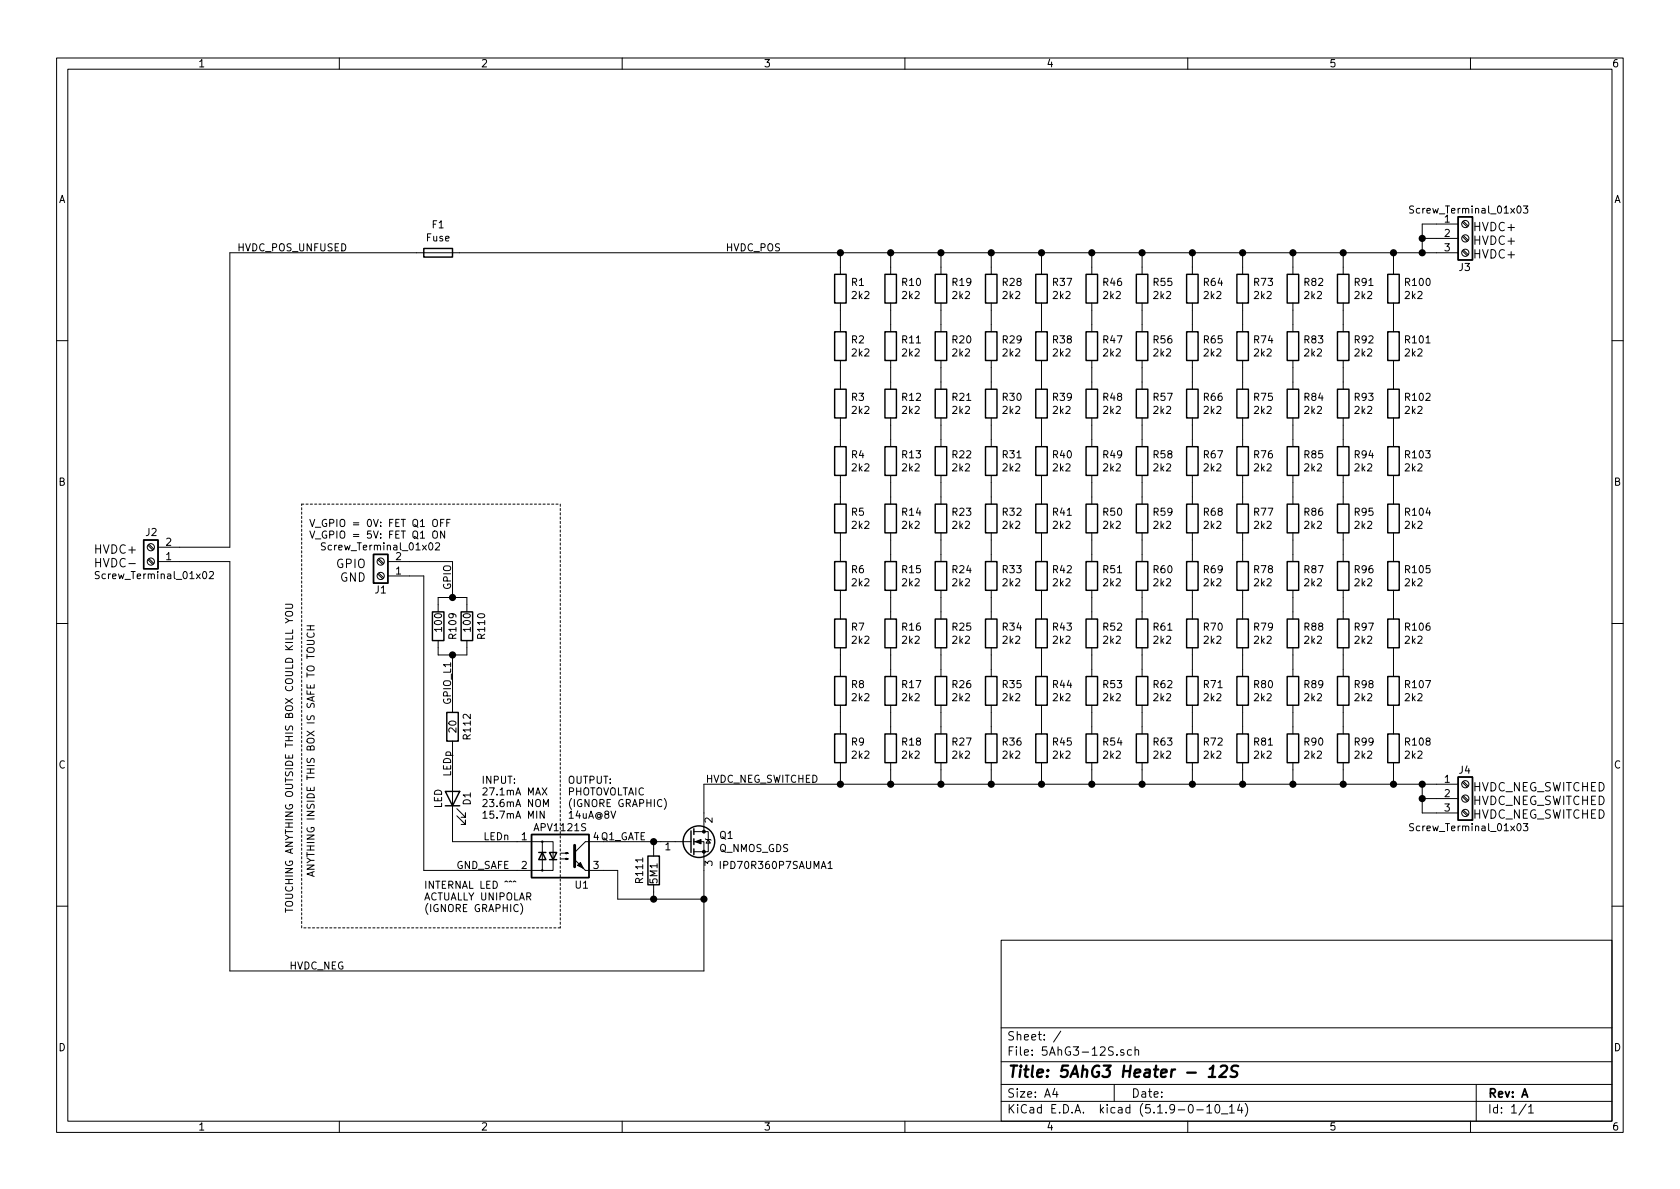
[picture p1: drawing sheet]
<svg xmlns="http://www.w3.org/2000/svg" width="297mm" height="210mm" viewBox="0 0 297 210" stroke-linecap="round" stroke-linejoin="round" font-family="sans-serif">
<g fill="none" stroke="#000" stroke-width=".18">
<path d="M10 10.3h277v189.9h-277zM12 12.2h273v186.1h-273zM60 10.3v1.9M110 10.3v1.9M160 10.3v1.9M210 10.3v1.9M260 10.3v1.9M249.9 36.5l-.4-.1-.2 .1v.5l.6 .2v.3l-.2 .2-.5-.1M257.8 39.6h-6.3v5.1M258.5 39.3l.9 .8M258.7 39.1l.9 .8M269.3 36.4h.8l-.4 .5 .4 .1-.1 .6-.5 .1-.2-.1"/>
<path d="M148.6 44.7v3.8M148.6 53.6v5.1M157.5 44.7v3.8M157.5 53.6v5.1M166.4 44.7v3.8M166.4 53.6v5.1M175.3 44.7v3.8M175.3 53.6v5.1M184.1 44.7v3.8M184.1 53.6v5.1M193 44.7v3.8M193 53.6v5.1"/>
<path d="M201.9 44.7v3.8M201.9 53.6v5.1M210.8 44.7v3.8M210.8 53.6v5.1M219.7 44.7v3.8M219.7 53.6v5.1M228.6 44.7v3.8M228.6 53.6v5.1M237.5 44.7v3.8M237.5 53.6v5.1M246.4 44.7v3.8M246.4 53.6v5.1"/>
<path d="M251.5 42.2h6.3M257.8 44.7h-217.2v52.1h-12.7M258.5 44.4l.9 .8M258.5 41.8l.9 .9M258.7 44.2l.9 .8M258.7 41.7l.9 .8M10 60.2h2M148.6 63.7v5.1M148.6 73.9v5.1M157.5 63.7v5.1M157.5 73.9v5.1M166.4 63.7v5.1"/>
<path d="M166.4 73.9v5.1M175.3 63.7v5.1M175.3 73.9v5.1M184.1 63.7v5.1M184.1 73.9v5.1M193 63.7v5.1M193 73.9v5.1M201.9 63.7v5.1M201.9 73.9v5.1M210.8 63.7v5.1M210.8 73.9v5.1M219.7 63.7v5.1"/>
<path d="M219.7 73.9v5.1M228.6 63.7v5.1M228.6 73.9v5.1M237.5 63.7v5.1M237.5 73.9v5.1M246.4 63.7v5.1M246.4 73.9v5.1M285 60.2h2M22.8 99.7h1.1M26.2 96.4l.8 .9M26.2 99l.8 .8M26.3 96.3l.9 .8"/>
<path d="M26.3 98.8l.9 .8M27.9 99.3h12.7v72.4h83.9v-22.9h-1.8M57.5 96.1l-.5-.1-.1 .1v.4l.6 .3v.2l-.2 .3-.5-.1M66.8 99l.9 .8M67 98.8l.8 .8M68.6 99.3h11.4v6.4M76.6 92a.45 .45 0 0 1 .7 0 .88 .88 0 0 1-.3 1.1h-.3a1.07 1.07 0 0 1-.1-1.1zM76.6 94.1a.45 .45 0 0 1 .7 0 .88 .88 0 0 1-.3 1.1l-.3-.1a1.07 1.07 0 0 1-.1-1zM77 96.1l.5-.1 .2 .3v.2l-.8 .8h.8M77.9 92.5h.4M78.5 91.8h-.6v1.3M78.6 93.9v1.3l-.7-1.3v1.3"/>
<path d="M79 92.5h.4M79.6 91.8h-.6v1.3M148.6 84.1v5M148.6 94.2v5.1M157.5 84.1v5M157.5 94.2v5.1M166.4 84.1v5M166.4 94.2v5.1M175.3 84.1v5M175.3 94.2v5.1M184.1 84.1v5M184.1 94.2v5.1"/>
<path d="M193 84.1v5M193 94.2v5.1M201.9 84.1v5M201.9 94.2v5.1M210.8 84.1v5M210.8 94.2v5.1M219.7 84.1v5M219.7 94.2v5.1M228.6 84.1v5M228.6 94.2v5.1M237.5 84.1v5M237.5 94.2v5.1"/>
<path d="M246.4 84.1v5M246.4 94.2v5.1M10 110.3h2M17.6 101.1h-.5l-.2 .1v.4l.6 .2 .1 .3-.3 .2h-.5M37 101.2l.5-.1 .2 .3v.2l-.7 .7h.7M50.5 109.3l.6 .4-.6 .5M50.5 106.9h1l.2 .2v.2l-.2 .3h-1M50.6 108.2a.92 .92 0 0 1 1.1 .2v.4a.7 .7 0 0 1-.7 .2 .7 .7 0 0 1-.5-.6zM51.1 109.7h.6M54.3 113.3h1l.2 .2v.4l-.2 .1h-1M54.3 111.4h1.2M54.3 110.7h1.2"/>
<path d="M54.4 111.9a.5 .5 0 0 0 0 .7 .5 .5 0 0 0 .6 .1 .45 .45 0 0 0 .5-.2 .45 .45 0 0 0-.1-.6M54.9 110.7v.7M66.8 101.5l.9 .9M67 101.3l.8 .9M68.6 101.8h6.3v52.1h22.9v-5.1h-17.8v-17.7M77.5 108.2v-2.5h5v2.5M77.5 113.3v2.5h5v-2.5M80 115.8v10.2M148.6 104.4v5.1M148.6 114.5v5.1M157.5 104.4v5.1M157.5 114.5v5.1"/>
<path d="M166.4 104.4v5.1M166.4 114.5v5.1M175.3 104.4v5.1M175.3 114.5v5.1M184.1 104.4v5.1M184.1 114.5v5.1M193 104.4v5.1M193 114.5v5.1M201.9 104.4v5.1M201.9 114.5v5.1M210.8 104.4v5.1M210.8 114.5v5.1"/>
<path d="M219.7 104.4v5.1M219.7 114.5v5.1M228.6 104.4v5.1M228.6 114.5v5.1M237.5 104.4v5.1M237.5 114.5v5.1M246.4 104.4v5.1M246.4 114.5v5.1M285 110.3h2M95.9 139.3l.8 1.3M96.7 139.3l-.8 1.3M148.6 124.7v5.1"/>
<path d="M148.6 134.9v3.8M157.5 124.7v5.1M157.5 134.9v3.8M166.4 124.7v5.1M166.4 134.9v3.8M175.3 124.7v5.1M175.3 134.9v3.8M184.1 124.7v5.1M184.1 134.9v3.8M193 124.7v5.1M193 134.9v3.8M201.9 124.7v5.1"/>
<path d="M201.9 134.9v3.8M210.8 124.7v5.1M210.8 134.9v3.8M219.7 124.7v5.1M219.7 134.9v3.8M228.6 124.7v5.1M228.6 134.9v3.8M237.5 124.7v5.1M237.5 134.9v3.8M246.4 124.7v5.1M246.4 134.9v3.8M251.5 138.7v5.1h6.3"/>
<path d="M257.8 138.7h-133.3v8.4M258.5 138.3l.9 .9M258.7 138.2l.9 .8M80.8 144.3l1.5 1.5v-.8v.8h-.8M80.8 143l1.5 1.5v-.7v.7h-.8M92 159.8a1.47 1.47 0 0 1 0 1.9M95.9 148.8v5.1M96.1 142.6v-1.2l.4 .9 .5-.9v1.2M96.2 143.4v1.3l-.7-1.3v1.3M99.2 151.9h1.3l-.4 .1v-.2l.4 .1M99.2 150.9h1.3l-.4 .1v-.3l.4 .2M103.5 153.9h5.7v5.1h15.3"/>
<path d="M115.6 148.8v2.6M115.6 156.5v2.5M117.4 141.2a1.47 1.47 0 0 1 0 1.9M122.2 148.8h-18.7l-1.9 1.9M122.7 147.1h2.5v3.5h-2.5M124.7 148.3l.1 .2h.8l.1 .1M125.2 148.5l.4 .6h-.8zM145.2 153.6l.4-1.3 .4 1.3M145.3 153.2h.6M146.4 152.7l.4-.4v1.3M146.4 153.6h.7M249.9 145.7l-.4-.1-.2 .2v.4l.6 .2v.3l-.2 .2h-.5"/>
<path d="M251.5 141.2h6.3M258.5 143.4l.9 .9M258.5 140.9l.9 .8M258.7 143.3l.9 .8M258.7 140.7l.9 .8M269.3 145.6h.8l-.4 .5 .4 .1-.1 .7h-.5l-.2-.1M10 160.2h2M177 166.3h108v32h-108zM285 160.2h2M60 198.3v1.9M110 198.3v1.9M160 198.3v1.9"/>
<path d="M177 194.8h108M177 191.8h108M177 187.8h108M177 181.8h108M186.5 192.5l-.4 1h1M186.8 193v1M187.6 182.3l-1.3 2M197 191.8v3M198.7 185.7l-.4-.1-.2 .2 .1 .2 .5 .2v.3h-.6M200.1 185.7l-.5-.1-.3 .3 .2 .6h.6M200.7 185.7l.2-.1 .4 .1v.9M200.7 185.1v1.5"/>
<path d="M210 198.3v1.9M211.6 196.3h1.2M213.4 195.8l.4-.5v1.5M213.4 196.8h.8M215 195.4l.3-.1a.94 .94 0 0 1 0 1.5 .8 .8 0 0 1-.6-.6 .8 .8 0 0 1 .3-.8zM216 197h1.1M217.4 195.8l.4-.5v1.5M217.4 196.8h.8M219.2 195.2l-.4 1.1h.9M219.5 195.8v1M220.2 195.1a1.71 1.71 0 0 1 0 2.3M260 198.3v1.9"/>
<path d="M261 191.8v6.5M269.8 195.2l-1.2 2M270.3 195.8l.4-.5v1.5M270.3 196.8h.8"/>
<circle cx="259.1" cy="39.6" r=".63"/>
<circle cx="259.1" cy="42.2" r=".63"/>
<circle cx="259.1" cy="44.7" r=".63"/>
<circle cx="26.7" cy="96.8" r=".63"/>
<circle cx="26.7" cy="99.3" r=".63"/>
<circle cx="67.3" cy="99.3" r=".63"/>
<circle cx="67.3" cy="101.8" r=".63"/>
<circle cx="259.1" cy="138.7" r=".63"/>
<circle cx="95.9" cy="148.8" r=".13"/>
<circle cx="95.9" cy="153.9" r=".13"/>
<circle cx="259.1" cy="143.8" r=".63"/>
<circle cx="259.1" cy="141.2" r=".63"/>
</g>
<path d="M213.7 190.4h1.2M213.9 189l.6-.6-.2 2M215.8 188.6l.4-.2h.4a.43 .43 0 0 1 .3 .6l-.1 .3-1.3 1.1h1.3M218.9 188.5l-.7-.1-.3 .2a.46 .46 0 0 0 .2 .8l.3 .1a.48 .48 0 0 1 .3 .5 .48 .48 0 0 1-.4 .4l-.7-.1" fill="none" stroke="#000" stroke-width=".41"/>
<g fill="none" stroke="#000" stroke-width=".25">
<path d="M257.8 38.3h2.5v7.7h-2.5zM74.9 43.9h5.1v1.6h-5.1zM147.6 48.5h2v5.1h-2zM147.6 58.7h2v5h-2zM156.5 48.5h2v5.1h-2zM156.5 58.7h2v5h-2zM165.4 48.5h2v5.1h-2zM165.4 58.7h2v5h-2zM174.2 48.5h2.1v5.1h-2.1zM174.2 58.7h2.1v5h-2.1zM183.1 48.5h2.1v5.1h-2.1zM183.1 58.7h2.1v5h-2.1z"/>
<path d="M192 48.5h2.1v5.1h-2.1zM192 58.7h2.1v5h-2.1zM200.9 48.5h2v5.1h-2zM200.9 58.7h2v5h-2zM209.8 48.5h2v5.1h-2zM209.8 58.7h2v5h-2zM218.7 58.7h2v5h-2zM218.7 48.5h2v5.1h-2zM227.6 58.7h2v5h-2zM227.6 48.5h2v5.1h-2zM236.5 58.7h2v5h-2zM236.5 48.5h2v5.1h-2z"/>
<path d="M245.4 58.7h2v5h-2zM245.4 48.5h2v5.1h-2zM147.6 68.8h2v5.1h-2zM147.6 79h2v5.1h-2zM156.5 68.8h2v5.1h-2zM156.5 79h2v5.1h-2zM165.4 68.8h2v5.1h-2zM165.4 79h2v5.1h-2zM174.2 68.8h2.1v5.1h-2.1zM174.2 79h2.1v5.1h-2.1zM183.1 68.8h2.1v5.1h-2.1zM183.1 79h2.1v5.1h-2.1z"/>
<path d="M192 68.8h2.1v5.1h-2.1zM192 79h2.1v5.1h-2.1zM200.9 68.8h2v5.1h-2zM200.9 79h2v5.1h-2zM209.8 79h2v5.1h-2zM209.8 68.8h2v5.1h-2zM218.7 79h2v5.1h-2zM218.7 68.8h2v5.1h-2zM227.6 79h2v5.1h-2zM227.6 68.8h2v5.1h-2zM236.5 79h2v5.1h-2zM236.5 68.8h2v5.1h-2z"/>
<path d="M245.4 79h2v5.1h-2zM245.4 68.8h2v5.1h-2zM25.4 95.5h2.5v5.1h-2.5zM66 98h2.6v5.1h-2.6zM147.6 89.1h2v5.1h-2zM147.6 99.3h2v5.1h-2zM156.5 89.1h2v5.1h-2zM156.5 99.3h2v5.1h-2zM165.4 89.1h2v5.1h-2zM165.4 99.3h2v5.1h-2zM174.2 89.1h2.1v5.1h-2.1zM174.2 99.3h2.1v5.1h-2.1z"/>
<path d="M183.1 89.1h2.1v5.1h-2.1zM183.1 99.3h2.1v5.1h-2.1zM192 89.1h2.1v5.1h-2.1zM192 99.3h2.1v5.1h-2.1zM200.9 89.1h2v5.1h-2zM200.9 99.3h2v5.1h-2zM209.8 99.3h2v5.1h-2zM209.8 89.1h2v5.1h-2zM218.7 99.3h2v5.1h-2zM218.7 89.1h2v5.1h-2zM227.6 99.3h2v5.1h-2zM227.6 89.1h2v5.1h-2z"/>
<path d="M236.5 99.3h2v5.1h-2zM236.5 89.1h2v5.1h-2zM245.4 99.3h2v5.1h-2zM245.4 89.1h2v5.1h-2zM76.5 108.2h2v5.1h-2zM81.5 108.2h2.1v5.1h-2.1zM147.6 109.5h2v5h-2zM147.6 119.6h2v5.1h-2zM156.5 109.5h2v5h-2zM156.5 119.6h2v5.1h-2zM165.4 109.5h2v5h-2zM165.4 119.6h2v5.1h-2z"/>
<path d="M174.2 109.5h2.1v5h-2.1zM174.2 119.6h2.1v5.1h-2.1zM183.1 109.5h2.1v5h-2.1zM183.1 119.6h2.1v5.1h-2.1zM192 109.5h2.1v5h-2.1zM192 119.6h2.1v5.1h-2.1zM200.9 119.6h2v5.1h-2zM200.9 109.5h2v5h-2zM209.8 119.6h2v5.1h-2zM209.8 109.5h2v5h-2zM218.7 119.6h2v5.1h-2zM218.7 109.5h2v5h-2z"/>
<path d="M227.6 119.6h2v5.1h-2zM227.6 109.5h2v5h-2zM236.5 119.6h2v5.1h-2zM236.5 109.5h2v5h-2zM245.4 119.6h2v5.1h-2zM245.4 109.5h2v5h-2zM78.7 139.9h2.6l-1.3 2.6zM79 126h2v5.1h-2zM147.6 129.8h2v5.1h-2zM156.5 129.8h2v5.1h-2zM165.4 129.8h2v5.1h-2zM174.2 129.8h2.1v5.1h-2.1z"/>
<path d="M183.1 129.8h2.1v5.1h-2.1zM192 129.8h2.1v5.1h-2.1zM200.9 129.8h2v5.1h-2zM209.8 129.8h2v5.1h-2zM218.7 129.8h2v5.1h-2zM227.6 129.8h2v5.1h-2zM236.5 129.8h2v5.1h-2zM245.4 129.8h2v5.1h-2zM257.8 137.4h2.5v7.6h-2.5zM78.7 142.5h2.6M94 147.6h10.1v7.6h-10.1zM95.2 150.7h1.3"/>
<path d="M95.9 150.7l.6 1.3h-1.3zM97.2 150.7h1.2l-.6 1.3zM97.2 152h1.2M114.6 151.4h2v5.1h-2zM122.2 146.9v3.8M122.7 146.6v1M122.7 148.3v1M122.7 150.1v1"/>
<circle cx="123.6" cy="148.8" r="2.79"/>
</g>
<g fill="#000" stroke="#000" stroke-width=".18">
<path d="M102.6 152.5l.5 1-1-.5zM101.6 152l1.9 1.9zM122.9 148.8l1.1-.3v.7z"/>
<circle cx="124.5" cy="147.1" r=".25"/>
<circle cx="124.5" cy="150.6" r=".25"/>
</g>
<path d="M101.6 149.5v3.8" fill="none" stroke="#000" stroke-width=".51"/>
<path d="M53.3 89.1h45.8M99.1 89.1v75M53.3 164.1v-75M99.1 164.1h-45.8" fill="none" stroke="#000" stroke-width=".18" stroke-dasharray=".4 .4"/>
<g fill="#000" stroke="#000" stroke-width=".25">
<circle cx="148.6" cy="44.7" r=".51"/>
<circle cx="157.5" cy="44.7" r=".51"/>
<circle cx="166.4" cy="44.7" r=".51"/>
<circle cx="175.3" cy="44.7" r=".51"/>
<circle cx="184.2" cy="44.7" r=".51"/>
<circle cx="193" cy="44.7" r=".51"/>
<circle cx="201.9" cy="44.7" r=".51"/>
<circle cx="210.8" cy="44.7" r=".51"/>
<circle cx="219.7" cy="44.7" r=".51"/>
<circle cx="228.6" cy="44.7" r=".51"/>
<circle cx="237.5" cy="44.7" r=".51"/>
<circle cx="246.4" cy="44.7" r=".51"/>
<circle cx="251.5" cy="44.7" r=".51"/>
<circle cx="251.5" cy="42.2" r=".51"/>
<circle cx="80" cy="105.7" r=".51"/>
<circle cx="80" cy="115.8" r=".51"/>
<circle cx="148.6" cy="138.7" r=".51"/>
<circle cx="157.5" cy="138.7" r=".51"/>
<circle cx="166.4" cy="138.7" r=".51"/>
<circle cx="175.3" cy="138.7" r=".51"/>
<circle cx="184.2" cy="138.7" r=".51"/>
<circle cx="193" cy="138.7" r=".51"/>
<circle cx="201.9" cy="138.7" r=".51"/>
<circle cx="210.8" cy="138.7" r=".51"/>
<circle cx="219.7" cy="138.7" r=".51"/>
<circle cx="228.6" cy="138.7" r=".51"/>
<circle cx="237.5" cy="138.7" r=".51"/>
<circle cx="246.4" cy="138.7" r=".51"/>
<circle cx="251.5" cy="138.7" r=".51"/>
<circle cx="115.6" cy="159" r=".51"/>
<circle cx="115.6" cy="148.8" r=".51"/>
<circle cx="124.5" cy="159" r=".51"/>
<circle cx="251.5" cy="141.2" r=".51"/>
</g>
<text font-size="2.8" x="178" y="190.5">Title: 5AhG3 Heater - 12S</text>
<g font-size="2.1">
<text x="260.3" y="40.9">HVDC+</text>
<text x="260.3" y="43.3">HVDC+</text>
<text x="260.3" y="45.7">HVDC+</text>
<text x="16.5" y="97.9">HVDC+</text>
<text x="16.5" y="100.3">HVDC-</text>
<text x="59.5" y="100.5">GPIO</text>
<text x="60.1" y="102.9">GND</text>
<text x="260.3" y="139.9">HVDC_NEG_SWITCHED</text>
<text x="260.3" y="142.4">HVDC_NEG_SWITCHED</text>
<text x="260.3" y="144.8">HVDC_NEG_SWITCHED</text>
<text x="178" y="184">Sheet: /</text>
<text x="178" y="186.7">File: 5AhG3-12S.sch</text>
<text x="178" y="196.9">KiCad E.D.A. kicad (5.1.9-0-10_14)</text>
<text x="178" y="194.1">Size: A4</text>
<text x="200" y="194.1">Date:</text>
<text x="263" y="194.1">Rev: A</text>
<text x="263" y="196.9">Id: 1/1</text>
</g>
<g font-size="1.8">
<text x="35" y="11.9">1</text>
<text x="85" y="11.9">2</text>
<text x="135" y="11.9">3</text>
<text x="185" y="11.9">4</text>
<text x="235" y="11.9">5</text>
<text x="285" y="11.9">6</text>
<text x="10.4" y="35.9">A</text>
<text x="285.4" y="35.9">A</text>
<text x="76.5" y="40.4">F1</text>
<text x="250" y="37.8">Screw_Terminal_01x03</text>
<text x="255.4" y="39.4">1</text>
<text x="255.4" y="41.9">2</text>
<text x="41.9" y="44.4">HVDC_POS_UNFUSED</text>
<text x="75.4" y="42.7">Fuse</text>
<text x="128.3" y="44.4">HVDC_POS</text>
<text x="255.4" y="44.4">3</text>
<text x="258" y="47.9">J3</text>
<text x="150.6" y="50.6">R1</text>
<text x="150.7" y="52.9">2k2</text>
<text x="159.5" y="50.6">R10</text>
<text x="159.6" y="52.9">2k2</text>
<text x="168.4" y="50.6">R19</text>
<text x="168.5" y="52.9">2k2</text>
<text x="177.3" y="50.6">R28</text>
<text x="177.4" y="52.9">2k2</text>
<text x="186.2" y="50.6">R37</text>
<text x="186.3" y="52.9">2k2</text>
<text x="195.1" y="50.6">R46</text>
<text x="195.1" y="52.9">2k2</text>
<text x="204" y="50.6">R55</text>
<text x="204" y="52.9">2k2</text>
<text x="212.9" y="50.6">R64</text>
<text x="212.9" y="52.9">2k2</text>
<text x="221.8" y="50.6">R73</text>
<text x="221.8" y="52.9">2k2</text>
<text x="230.7" y="50.6">R82</text>
<text x="230.7" y="52.9">2k2</text>
<text x="239.5" y="50.6">R91</text>
<text x="239.6" y="52.9">2k2</text>
<text x="248.5" y="52.9">2k2</text>
<text x="248.6" y="50.6">R100</text>
<text x="150.6" y="60.7">R2</text>
<text x="150.7" y="63">2k2</text>
<text x="159.5" y="60.7">R11</text>
<text x="159.6" y="63">2k2</text>
<text x="168.4" y="60.7">R20</text>
<text x="168.5" y="63">2k2</text>
<text x="177.3" y="60.7">R29</text>
<text x="177.4" y="63">2k2</text>
<text x="186.2" y="60.7">R38</text>
<text x="186.3" y="63">2k2</text>
<text x="195.1" y="60.7">R47</text>
<text x="195.1" y="63">2k2</text>
<text x="204" y="60.7">R56</text>
<text x="204" y="63">2k2</text>
<text x="212.9" y="60.7">R65</text>
<text x="212.9" y="63">2k2</text>
<text x="221.8" y="60.7">R74</text>
<text x="221.8" y="63">2k2</text>
<text x="230.7" y="60.7">R83</text>
<text x="230.7" y="63">2k2</text>
<text x="239.5" y="60.7">R92</text>
<text x="239.6" y="63">2k2</text>
<text x="248.5" y="63">2k2</text>
<text x="248.6" y="60.7">R101</text>
<text x="150.6" y="70.9">R3</text>
<text x="159.5" y="70.9">R12</text>
<text x="168.4" y="70.9">R21</text>
<text x="177.3" y="70.9">R30</text>
<text x="186.2" y="70.9">R39</text>
<text x="195.1" y="70.9">R48</text>
<text x="204" y="70.9">R57</text>
<text x="212.9" y="70.9">R66</text>
<text x="221.8" y="70.9">R75</text>
<text x="230.7" y="70.9">R84</text>
<text x="239.5" y="70.9">R93</text>
<text x="248.6" y="70.9">R102</text>
<text x="150.7" y="73.2">2k2</text>
<text x="159.6" y="73.2">2k2</text>
<text x="168.5" y="73.2">2k2</text>
<text x="177.4" y="73.2">2k2</text>
<text x="186.3" y="73.2">2k2</text>
<text x="195.1" y="73.2">2k2</text>
<text x="204" y="73.2">2k2</text>
<text x="212.9" y="73.2">2k2</text>
<text x="221.8" y="73.2">2k2</text>
<text x="230.7" y="73.2">2k2</text>
<text x="239.6" y="73.2">2k2</text>
<text x="248.5" y="73.2">2k2</text>
<text x="150.6" y="81">R4</text>
<text x="150.7" y="83.4">2k2</text>
<text x="159.5" y="81">R13</text>
<text x="159.6" y="83.4">2k2</text>
<text x="168.4" y="81">R22</text>
<text x="168.5" y="83.4">2k2</text>
<text x="177.3" y="81">R31</text>
<text x="177.4" y="83.4">2k2</text>
<text x="186.2" y="81">R40</text>
<text x="186.3" y="83.4">2k2</text>
<text x="195.1" y="81">R49</text>
<text x="195.1" y="83.4">2k2</text>
<text x="204" y="81">R58</text>
<text x="204" y="83.4">2k2</text>
<text x="212.9" y="81">R67</text>
<text x="212.9" y="83.4">2k2</text>
<text x="221.8" y="81">R76</text>
<text x="221.8" y="83.4">2k2</text>
<text x="230.7" y="81">R85</text>
<text x="230.7" y="83.4">2k2</text>
<text x="239.5" y="81">R94</text>
<text x="239.6" y="83.4">2k2</text>
<text x="248.5" y="83.4">2k2</text>
<text x="248.6" y="81">R103</text>
<text x="10.4" y="85.9">B</text>
<text x="285.4" y="85.9">B</text>
<text x="25.8" y="94.8">J2</text>
<text x="54.6" y="93.2">V_GPIO = 0V: FET Q1 OFF</text>
<text x="54.6" y="95.2">V_GPIO = 5V: FET Q1 ON</text>
<text x="150.6" y="91.2">R5</text>
<text x="150.7" y="93.5">2k2</text>
<text x="159.5" y="91.2">R14</text>
<text x="159.6" y="93.5">2k2</text>
<text x="168.4" y="91.2">R23</text>
<text x="168.5" y="93.5">2k2</text>
<text x="177.3" y="91.2">R32</text>
<text x="177.4" y="93.5">2k2</text>
<text x="186.2" y="91.2">R41</text>
<text x="186.3" y="93.5">2k2</text>
<text x="195.1" y="91.2">R50</text>
<text x="195.1" y="93.5">2k2</text>
<text x="204" y="91.2">R59</text>
<text x="204" y="93.5">2k2</text>
<text x="212.9" y="91.2">R68</text>
<text x="212.9" y="93.5">2k2</text>
<text x="221.8" y="91.2">R77</text>
<text x="221.8" y="93.5">2k2</text>
<text x="230.7" y="91.2">R86</text>
<text x="230.7" y="93.5">2k2</text>
<text x="239.5" y="91.2">R95</text>
<text x="239.6" y="93.5">2k2</text>
<text x="248.5" y="93.5">2k2</text>
<text x="248.6" y="91.2">R104</text>
<text x="29.4" y="99.1">1</text>
<text x="29.4" y="96.5">2</text>
<text x="57.6" y="97.3">Screw_Terminal_01x02</text>
<text x="70" y="101.6">1</text>
<text x="70" y="99.1">2</text>
<text x="150.6" y="101.4">R6</text>
<text x="159.5" y="101.4">R15</text>
<text x="168.4" y="101.4">R24</text>
<text x="177.3" y="101.4">R33</text>
<text x="186.2" y="101.4">R42</text>
<text x="195.1" y="101.4">R51</text>
<text x="204" y="101.4">R60</text>
<text x="212.9" y="101.4">R69</text>
<text x="221.8" y="101.4">R78</text>
<text x="230.7" y="101.4">R87</text>
<text x="239.5" y="101.4">R96</text>
<text x="248.6" y="101.4">R105</text>
<text x="17.6" y="102.4">Screw_Terminal_01x02</text>
<text x="66.3" y="104.9">J1</text>
<text x="79.8" y="104.4" transform="rotate(-90 79.8 104.4)">GPIO</text>
<text x="150.7" y="103.7">2k2</text>
<text x="159.6" y="103.7">2k2</text>
<text x="168.5" y="103.7">2k2</text>
<text x="177.4" y="103.7">2k2</text>
<text x="186.3" y="103.7">2k2</text>
<text x="195.1" y="103.7">2k2</text>
<text x="204" y="103.7">2k2</text>
<text x="212.9" y="103.7">2k2</text>
<text x="221.8" y="103.7">2k2</text>
<text x="230.7" y="103.7">2k2</text>
<text x="239.6" y="103.7">2k2</text>
<text x="248.5" y="103.7">2k2</text>
<text x="78.2" y="111.6" transform="rotate(-90 78.2 111.6)">100</text>
<text x="80.7" y="112.8" transform="rotate(-90 80.7 112.8)">R109</text>
<text x="83.2" y="111.6" transform="rotate(-90 83.2 111.6)">100</text>
<text x="85.8" y="112.8" transform="rotate(-90 85.8 112.8)">R110</text>
<text x="150.6" y="111.5">R7</text>
<text x="150.7" y="113.8">2k2</text>
<text x="159.5" y="111.5">R16</text>
<text x="159.6" y="113.8">2k2</text>
<text x="168.4" y="111.5">R25</text>
<text x="168.5" y="113.8">2k2</text>
<text x="177.3" y="111.5">R34</text>
<text x="177.4" y="113.8">2k2</text>
<text x="186.2" y="111.5">R43</text>
<text x="186.3" y="113.8">2k2</text>
<text x="195.1" y="111.5">R52</text>
<text x="195.1" y="113.8">2k2</text>
<text x="204" y="111.5">R61</text>
<text x="204" y="113.8">2k2</text>
<text x="212.9" y="111.5">R70</text>
<text x="212.9" y="113.8">2k2</text>
<text x="221.8" y="111.5">R79</text>
<text x="221.8" y="113.8">2k2</text>
<text x="230.7" y="111.5">R88</text>
<text x="230.7" y="113.8">2k2</text>
<text x="239.5" y="111.5">R97</text>
<text x="239.6" y="113.8">2k2</text>
<text x="248.5" y="113.8">2k2</text>
<text x="248.6" y="111.5">R106</text>
<text x="79.8" y="124.7" transform="rotate(-90 79.8 124.7)">GPIO_L1</text>
<text x="150.6" y="121.7">R8</text>
<text x="150.7" y="124">2k2</text>
<text x="159.5" y="121.7">R17</text>
<text x="159.6" y="124">2k2</text>
<text x="168.4" y="121.7">R26</text>
<text x="168.5" y="124">2k2</text>
<text x="177.3" y="121.7">R35</text>
<text x="177.4" y="124">2k2</text>
<text x="186.2" y="121.7">R44</text>
<text x="186.3" y="124">2k2</text>
<text x="195.1" y="121.7">R53</text>
<text x="195.1" y="124">2k2</text>
<text x="204" y="121.7">R62</text>
<text x="204" y="124">2k2</text>
<text x="212.9" y="121.7">R71</text>
<text x="212.9" y="124">2k2</text>
<text x="221.8" y="121.7">R80</text>
<text x="221.8" y="124">2k2</text>
<text x="230.7" y="121.7">R89</text>
<text x="230.7" y="124">2k2</text>
<text x="239.5" y="121.7">R98</text>
<text x="239.6" y="124">2k2</text>
<text x="248.5" y="124">2k2</text>
<text x="248.6" y="121.7">R107</text>
<text x="80.7" y="129.5" transform="rotate(-90 80.7 129.5)">20</text>
<text x="83.2" y="130.6" transform="rotate(-90 83.2 130.6)">R112</text>
<text x="150.6" y="131.8">R9</text>
<text x="159.5" y="131.8">R18</text>
<text x="168.4" y="131.8">R27</text>
<text x="177.3" y="131.8">R36</text>
<text x="186.2" y="131.8">R45</text>
<text x="195.1" y="131.8">R54</text>
<text x="204" y="131.8">R63</text>
<text x="212.9" y="131.8">R72</text>
<text x="221.8" y="131.8">R81</text>
<text x="230.7" y="131.8">R90</text>
<text x="239.5" y="131.8">R99</text>
<text x="248.6" y="131.8">R108</text>
<text x="10.4" y="135.9">C</text>
<text x="79.8" y="137.4" transform="rotate(-90 79.8 137.4)">LEDp</text>
<text x="150.7" y="134.2">2k2</text>
<text x="159.6" y="134.2">2k2</text>
<text x="168.5" y="134.2">2k2</text>
<text x="177.4" y="134.2">2k2</text>
<text x="186.3" y="134.2">2k2</text>
<text x="195.1" y="134.2">2k2</text>
<text x="204" y="134.2">2k2</text>
<text x="212.9" y="134.2">2k2</text>
<text x="221.8" y="134.2">2k2</text>
<text x="230.7" y="134.2">2k2</text>
<text x="239.6" y="134.2">2k2</text>
<text x="248.5" y="134.2">2k2</text>
<text x="258" y="136.8">J4</text>
<text x="285.4" y="135.9">C</text>
<text x="78.2" y="143" transform="rotate(-90 78.2 143)">LED</text>
<text x="83.2" y="142.3" transform="rotate(-90 83.2 142.3)">D1</text>
<text x="85.1" y="138.6">INPUT:</text>
<text x="85.1" y="140.7">27.1mA MAX</text>
<text x="85.1" y="142.7">23.6mA NOM</text>
<text x="100.3" y="138.6">OUTPUT:</text>
<text x="100.3" y="140.7">PHOTOVOLTAIC</text>
<text x="100.3" y="142.7">(IGNORE GRAPHIC)</text>
<text x="124.5" y="138.4">HVDC_NEG_SWITCHED</text>
<text x="255.4" y="138.4">1</text>
<text x="255.4" y="141">2</text>
<text x="255.4" y="143.5">3</text>
<text x="85.1" y="144.8">15.7mA MIN</text>
<text x="85.5" y="148.6">LEDn</text>
<text x="92.2" y="148.6">1</text>
<text x="94.7" y="147">APV1121S</text>
<text x="100.3" y="144.8">14uA@8V</text>
<text x="104.9" y="148.6">4Q1_GATE</text>
<text x="126" y="145.5" transform="rotate(-90 126 145.5)">2</text>
<text x="127.3" y="148.4">Q1</text>
<text x="250" y="147">Screw_Terminal_01x03</text>
<text x="55.6" y="155.2" transform="rotate(-90 55.6 155.2)">ANYTHING INSIDE THIS BOX IS SAFE TO TOUCH</text>
<text x="80.5" y="153.7">GND_SAFE</text>
<text x="92.2" y="153.7">2</text>
<text x="104.9" y="153.7">3</text>
<text x="117.6" y="150.4">1</text>
<text x="126" y="153.1" transform="rotate(-90 126 153.1)">3</text>
<text x="127" y="153.7">IPD70R360P7SAUMA1</text>
<text x="127.1" y="150.7">Q_NMOS_GDS</text>
<text x="51.8" y="161.5" transform="rotate(-90 51.8 161.5)">TOUCHING ANYTHING OUTSIDE THIS BOX COULD KILL YOU</text>
<text x="74.9" y="157.2">INTERNAL LED ^^^</text>
<text x="74.9" y="159.2">ACTUALLY UNIPOLAR</text>
<text x="74.9" y="161.3">(IGNORE GRAPHIC)</text>
<text x="101.8" y="157.1">U1</text>
<text x="113.7" y="156" transform="rotate(-90 113.7 156)">R111</text>
<text x="116.3" y="156.2" transform="rotate(-90 116.3 156.2)">5M1</text>
<text x="51.1" y="171.4">HVDC_NEG</text>
<text x="10.4" y="185.9">D</text>
<text x="285.4" y="185.9">D</text>
<text x="35" y="199.9">1</text>
<text x="85" y="199.9">2</text>
<text x="135" y="199.9">3</text>
<text x="185" y="199.9">4</text>
<text x="235" y="199.9">5</text>
<text x="285" y="199.9">6</text>
</g>
</svg>
